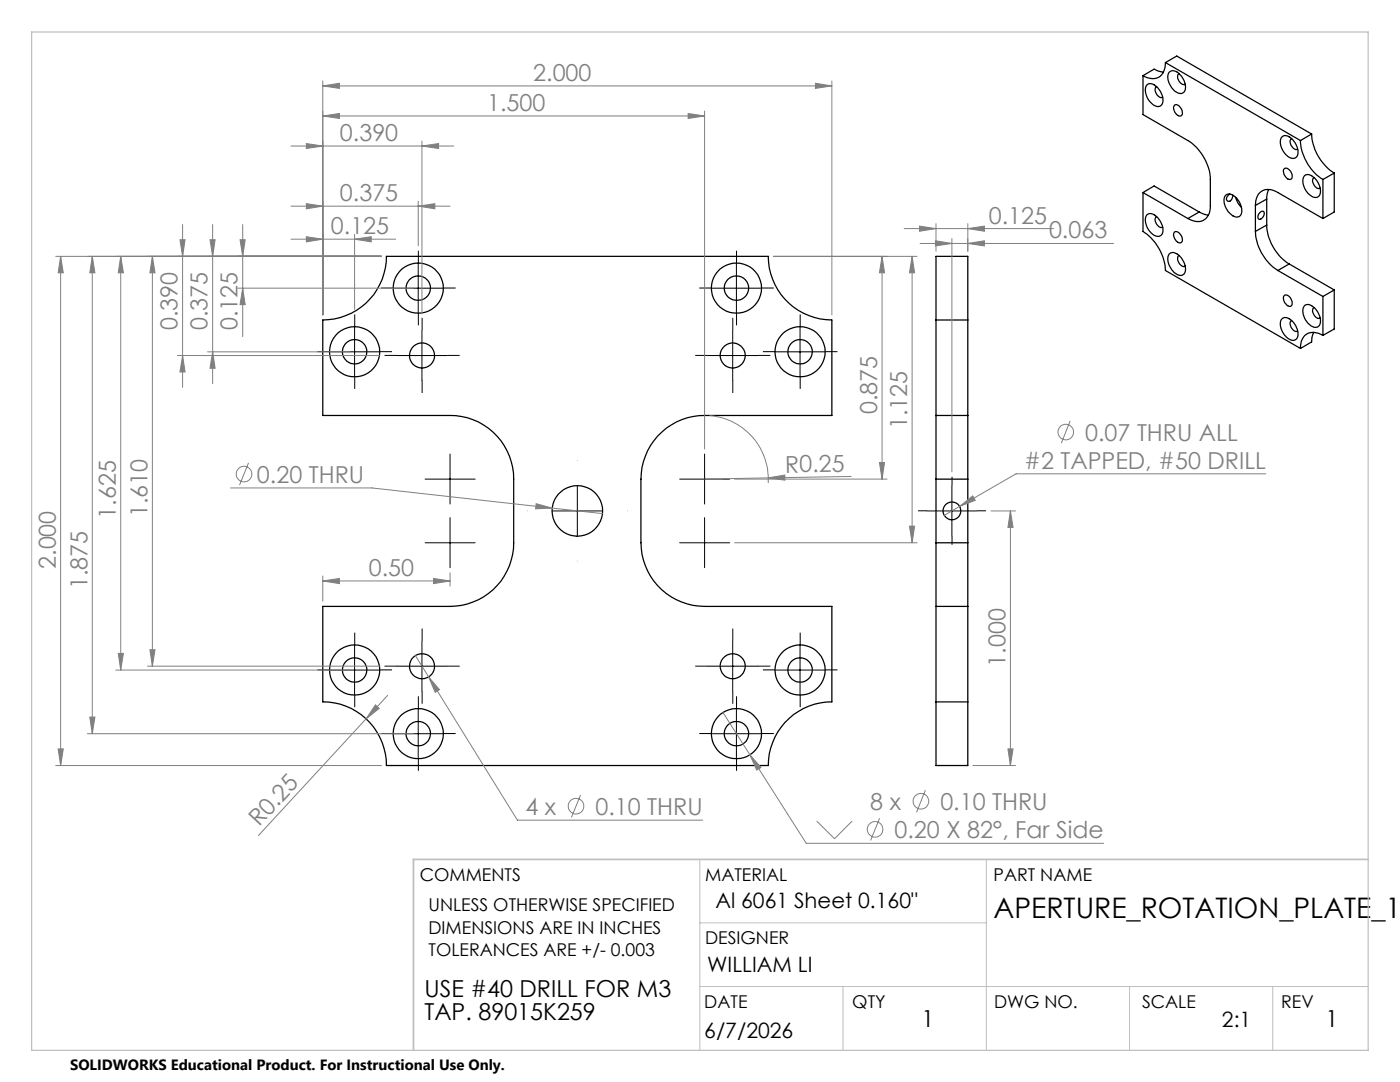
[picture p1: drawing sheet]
<svg xmlns="http://www.w3.org/2000/svg" width="279mm" height="216mm" viewBox="0 0 279 216" stroke-linecap="round" stroke-linejoin="round" font-family="sans-serif">
<g fill="none" stroke="#000" stroke-width=".25">
<path d="M228.1 15.1v7.8l9 5.1a9.8 9.8 0 0 1 4.4 7.8v5.2a2.69 2.69 0 0 1-2.8 3.2l-1.6-.6M229 16.9a1.78 1.78 0 0 1 2.3 .9 2.56 2.56 0 0 1 .4 3.3 1.88 1.88 0 0 1-2.3-1 2.69 2.69 0 0 1-.4-3.2zM230.8 17.3a1.41 1.41 0 0 0 1 2.2l.3-.1M232.2 14.4l-1-.2-.9-.4-2.2 1.3M232.6 12.5a2.68 2.68 0 0 1-2.9 3.2l-.8-.2-.8-.4M232.6 12.5l26.9 15.5M232.6 12.5l2.2-1.3 27 15.5M233.3 14.4a1.51 1.51 0 0 1 2.2 .6 2.95 2.95 0 0 1 .8 3.3 1.51 1.51 0 0 1-2.2-.5 2.95 2.95 0 0 1-.8-3.4zM235.3 14.7a1.35 1.35 0 0 0 .7 2.1h.5M228.1 38.4v7.8a10.1 10.1 0 0 1 4.5 7.8l26.9 15.5M228.1 38.4l9 5.2M228.1 38.4l2.2-1.3 9 5.2"/>
<path d="M234.4 21a1.22 1.22 0 0 1 1.5 1 .67 .67 0 0 1 .1 .8 .67 .67 0 0 1-.7 .3 1.68 1.68 0 0 1-.9-2.1zM244.5 39a1.34 1.34 0 0 1 2.1 .3 3.2 3.2 0 0 1 .9 3.7 1.3 1.3 0 0 1-1.9-.3 3.3 3.3 0 0 1-1.1-3.7zM245.4 38.7a.86 .86 0 0 0-.3 1.5 1 1 0 0 0 .9-1.3M246.6 39.4l.5 1.2 .7 .7M252.8 39.7l-2.3 1.3M252.8 39.7v5.2M253.2 37.8l-.3 1-.1 .9M255.8 27.4a1.51 1.51 0 0 1 2.2 .5 3 3 0 0 1 .8 3.4 1.51 1.51 0 0 1-2.3-.5 3 3 0 0 1-.7-3.4zM256.2 33.8a.96 .96 0 0 1 1.5 .7 .8 .8 0 0 1-.3 1.3 1.68 1.68 0 0 1-1.2-2zM257.8 27.7a1.36 1.36 0 0 0 .6 2.1h.6M259.5 28a9.9 9.9 0 0 0 4.5 7.8M260.3 35.1a1.3 1.3 0 0 1 2 .4 3.1 3.1 0 0 1 .9 3.6 1.32 1.32 0 0 1-1.9-.3 3.3 3.3 0 0 1-1-3.7z"/>
<path d="M261.8 26.7a9.9 9.9 0 0 0 4.5 7.8M261.8 26.7l-2.3 1.3M262.3 35.4a1.44 1.44 0 0 0 .9 2.2l.3-.1M264 35.8v7.8M266.3 34.5l-2.3 1.3M266.3 34.5v7.8l-2.3 1.3M229 42.8a1.78 1.78 0 0 1 2.3 .9 2.51 2.51 0 0 1 .4 3.3 1.81 1.81 0 0 1-2.3-.9 2.69 2.69 0 0 1-.4-3.3zM230.8 43.2a1.41 1.41 0 0 0 1 2.2l.3-.1M233.3 50.7a1.51 1.51 0 0 1 2.2 .5 3 3 0 0 1 .8 3.4 1.51 1.51 0 0 1-2.2-.5 2.99 2.99 0 0 1-.8-3.4zM234.4 46.3a1.25 1.25 0 0 1 1.5 1.3 .65 .65 0 0 1-.3 .9 .65 .65 0 0 1-.9-.4 1.6 1.6 0 0 1-.3-1.8zM235.3 51a1.44 1.44 0 0 0 1 2.2l.2-.1M239.3 42.3l1.3 .5 .6 .1"/>
<path d="M239.3 42.3l-2.2 1.3M250.5 41a2.68 2.68 0 0 1 2.9-3.2l1.2 .4 9.4 5.4M250.5 46.2a9.8 9.8 0 0 0 4.5 7.8M250.5 41v5.2M251.4 42.5a.49 .49 0 0 1 .7-.4 .49 .49 0 0 1 .2 .8 .94 .94 0 0 1-1.2 .8v-.7zM252.8 44.9a9.9 9.9 0 0 0 4.5 7.8M252.8 44.9l-2.3 1.3M255 54l9 5.2M256.3 58.9a1.39 1.39 0 0 1 1.6 1.7 .57 .57 0 0 1-.5 .6 .57 .57 0 0 1-.6-.3 1.54 1.54 0 0 1-.5-2zM257.3 52.7l-2.3 1.3M257.3 52.7l9 5.2M264 59.2v7.7"/>
<path d="M266.3 57.9v7.8l-2.3 1.2M266.3 57.9l-2.3 1.3M64.4 63.9a12.7 12.7 0 0 0 12.7-12.7h76.2a12.7 12.7 0 0 0 12.7 12.7v19h-25.4a12.7 12.7 0 0 0-12.7 12.7v12.7a12.7 12.7 0 0 0 12.7 12.7h25.4v19.1a12.7 12.7 0 0 0-12.7 12.7h-76.2a12.7 12.7 0 0 0-12.7-12.7v-19.1h25.4a12.7 12.7 0 0 0 12.7-12.7v-12.7a12.7 12.7 0 0 0-12.7-12.7h-25.4zM186.8 63.9v-12.7h6.3v12.7M186.8 63.9v19M186.8 63.9h6.3M193.1 63.9v19M255.8 63.7a1.51 1.51 0 0 1 2.2 .5 3 3 0 0 1 .8 3.4 1.51 1.51 0 0 1-2.3-.5 3 3 0 0 1-.7-3.4zM257.8 64a1.36 1.36 0 0 0 .6 2.1l.6-.1M260.3 61.1a1.3 1.3 0 0 1 2 .3 3.1 3.1 0 0 1 .9 3.6 1.3 1.3 0 0 1-1.9-.3 3.2 3.2 0 0 1-1-3.6zM262.2 66.3l-.4 1v.9l-2.3 1.3M262.3 61.3a1.41 1.41 0 0 0 .9 2.2h.3"/>
<path d="M264 66.9a2.71 2.71 0 0 0-4.2 .9l-.3 1.7M186.8 82.9v12.7M186.8 82.9h6.3M186.8 95.6v12.7M186.8 95.6h6.3M193.1 82.9v12.7M193.1 95.6v12.7M186.8 108.3v12.7M186.8 108.3h6.3M193.1 108.3v12.7M186.8 121h6.3M186.8 121v19.1"/>
<path d="M193.1 121v19.1M186.8 140.1v12.7h6.3v-12.7M186.8 140.1h6.3"/>
<circle cx="83.5" cy="57.5" r="2.43"/>
<circle cx="83.5" cy="57.5" r="5"/>
<circle cx="147" cy="57.5" r="2.43"/>
<circle cx="147" cy="57.5" r="5"/>
<circle cx="70.8" cy="70.2" r="2.43"/>
<circle cx="70.8" cy="70.2" r="5"/>
<circle cx="84.2" cy="70.9" r="2.5"/>
<circle cx="146.2" cy="70.9" r="2.5"/>
<circle cx="159.7" cy="70.2" r="2.43"/>
<circle cx="159.7" cy="70.2" r="5"/>
<circle cx="115.2" cy="101.9" r="5"/>
<circle cx="190" cy="101.9" r="1.78"/>
<circle cx="70.8" cy="133.7" r="2.43"/>
<circle cx="70.8" cy="133.7" r="5"/>
<circle cx="84.2" cy="132.9" r="2.5"/>
<circle cx="146.2" cy="132.9" r="2.5"/>
<circle cx="159.7" cy="133.7" r="2.43"/>
<circle cx="159.7" cy="133.7" r="5"/>
<circle cx="83.5" cy="146.4" r="2.43"/>
<circle cx="83.5" cy="146.4" r="5"/>
<circle cx="147" cy="146.4" r="2.43"/>
<circle cx="147" cy="146.4" r="5"/>
</g>
<g fill="none" stroke="#808080" stroke-width=".2">
<path d="M64.4 17.1l3.3-.5v1zM64.4 16.2v46.6M64.4 17.1h101.6M162.7 16.6l3.3 .5-3.3 .5zM166 16.2v46.6M58.1 29.1h32.5M61.1 28.6l3.3 .5-3.3 .5zM64.4 23.1l3.3-.5v1zM64.4 23.1h76.2M84.2 29.1l3.3-.5v1zM84.2 28.2v34.2M137.3 22.6l3.3 .5-3.3 .5z"/>
<path d="M140.6 22.2v67.4M11.1 51.2h65M12.1 51.2l.5 3.2h-1zM12.1 51.2v101.6M18.4 51.2l.5 3.2h-1zM18.4 51.2v95.2M24.1 51.2l.5 3.2h-1zM24.1 51.2v82.5M30.4 51.2l.5 3.2h-1zM30.4 51.2v81.7M35.9 47.8h1l-.5 3.4zM36.4 44.8v32.5"/>
<path d="M41.9 47.8h1l-.5 3.4zM42.4 44.8v31.8M47.4 57.5h35.1M47.9 47.8h1l-.5 3.4zM48.4 57.5l.5 3.3h-1zM48.4 44.8v22.4M58.1 41.1h31.7M58.1 47.7h20.9M61.1 40.6l3.3 .5-3.3 .6zM61.1 47.2l3.3 .5-3.3 .6zM70.8 47.7l3.3-.5v1.1zM70.8 46.7v15"/>
<path d="M83.5 41.1l3.3-.5v1.1zM83.5 40.1v8.9M154.3 51.2h28.7M176 51.2l.5 3.2h-1zM176 51.2v44.4M180.4 45.6h29.9M182 51.2l.5 3.2h-1zM182 51.2v57.1M183.5 45.1l3.3 .5-3.3 .5zM183.6 48.6h38.6M186.7 48l3.3 .6-3.3 .5zM186.8 44.6v5.5"/>
<path d="M190 47.6v46.6M193.1 45.6l3.4-.5v1zM193.1 48.6l3.4-.6v1.1zM193.1 44.6v5.5M35.4 70.9h40.3M36.4 70.9l.5 3.3h-1zM41.4 70.2h28.4M42.4 70.2l.5 3.3h-1zM46 97.4h28.3l35.9 4M49.6 92.4l-1.8 4.4M141.6 82.9a12.7 12.7 0 0 1 11.7 13.5M146.6 95.6h30.4"/>
<path d="M153.3 95.4l3.3-.6v1zM169.9 95.1l-29.3 .5M175.5 92.3h1l-.5 3.3zM213.6 84l-1.8 4.4M252.6 94.5h-49.8l-11.3 6.5M64.4 115.9l3.3-.5v1.1zM64.4 114.9v5.1M64.4 115.9h25.4M86.5 115.4l3.3 .5-3.3 .6zM89.8 114.3v2.6M107 100.5l3.2 .9-3.3 .1zM110.2 101.4l10 1.1"/>
<path d="M146.6 108.3h36.4M181.5 105h1l-.5 3.3zM191.5 101l2.6-2 .5 .8zM191.5 101l-3 1.8M197.8 102h4.9M201.6 102l.6 3.2h-1zM201.6 102v50.8M23.1 133.7h46.7M23.6 130.4h1l-.5 3.3zM29.4 132.9h46.3M29.9 129.6h1l-.5 3.3zM77.4 138.7l-4.3 4.7"/>
<path d="M82.9 130.8l20.4 32.9h36.9M85.5 135.1l2.2 2.5-.8 .5zM11.1 152.8h65M11.6 149.4h1l-.5 3.4zM17.4 146.4h65.1M17.9 143.1h1l-.5 3.3zM73.1 143.4l-21.5 23.3M74.9 140.7l.8 .7-2.6 2zM115.9 158.6l-1.8 4.5M144.3 142.2l16.6 26.1h59.3M149.6 150.6l2.3 2.5-.9 .6zM184.7 157.7l-1.8 4.4"/>
<path d="M194.2 152.8h8.5M201.2 149.4h1l-.6 3.4zM163 163.8l3.5 3.6 3.6-3.6M175.5 163.3l-1.8 4.4"/>
<circle cx="48.7" cy="94.6" r="1.56"/>
<circle cx="212.7" cy="86.2" r="1.55"/>
<circle cx="183.8" cy="159.9" r="1.55"/>
<circle cx="115" cy="160.9" r="1.55"/>
<circle cx="174.7" cy="165.5" r="1.55"/>
</g>
<g fill="none" stroke="#000" stroke-width=".2" stroke-dasharray="15.2 1.3 1.3 1.3" stroke-linecap="butt">
<path d="M78.5 57.5h-2.4M83.5 52.5v-2.5M88.5 57.5h2.4M142 57.5h-2.4M147 52.5v-2.5M152 57.5h2.4M65.8 70.2h-2.4M70.8 65.2v-2.5M70.8 75.2v2.4M75.8 70.2h2.4M79.2 70.9h-2.5M83.5 62.5v2.4"/>
<path d="M84.2 65.9v-2.5M84.2 75.9v2.5M89.2 70.9h2.5M141.2 70.9h-2.5M146.2 65.9v-2.5M146.2 75.9v2.5M147 62.5v2.4M151.2 70.9h2.5M154.7 70.2h-2.4M159.7 65.2v-2.5M159.7 75.2v2.4M164.7 70.2h2.4"/>
<path d="M190 96.9v-1.8M115.2 111.9v.1M125.2 101.9h.1M185 101.9h-1.8M190 106.9v1.8M195 101.9h1.8M65.8 133.7h-2.4M70.8 128.7v-2.5M70.8 138.7v2.4M75.8 133.7h2.4M79.2 132.9h-2.5M84.2 127.9v-2.5"/>
<path d="M84.2 137.9v2.5M89.2 132.9h2.5M141.2 132.9h-2.5M146.2 127.9v-2.5M146.2 137.9v2.5M151.2 132.9h2.5M154.7 133.7h-2.4M159.7 128.7v-2.5M159.7 138.7v2.4M164.7 133.7h2.4M78.5 146.4h-2.4M83.5 141.4v-2.5"/>
<path d="M83.5 151.4v2.4M88.5 146.4h2.4M142 146.4h-2.4M147 141.4v-2.5M147 151.4v2.4M152 146.4h2.4"/>
</g>
<g fill="none" stroke="#000" stroke-width=".2">
<path d="M78.5 57.5h10M83.5 52.5v10M142 57.5h10M147 52.5v10M65.8 70.2h10M70.8 65.2v10M79.2 70.9h10M84.2 65.9v10.1M141.2 70.9h10M146.2 65.9v10.1M154.7 70.2h10M159.7 65.2v10"/>
<path d="M84.8 95.6h10M89.8 90.6v10M115.2 96.9v10M135.6 95.6h10M140.6 90.6v10M190 96.9v10M84.8 108.3h10M89.8 103.3v10M110.2 102h10M135.6 108.3h10M140.6 103.3v10M185 102h10"/>
<path d="M65.8 133.7h10M70.8 128.7v10M79.2 132.9h10M84.2 128v9.9M141.2 132.9h10M146.2 128v9.9M154.7 133.7h10M159.7 128.7v10M78.5 146.4h10M83.5 141.4v10M142 146.4h10M147 141.4v10"/>
</g>
<path d="M139.7 171.5v38.1M196.8 171.5v38.1M139.7 196.8h133.3M139.7 184.1h57.1M168.2 196.8v12.8M225.4 196.8v12.8M254 196.8v12.8" fill="none" stroke="#c0c0c0" stroke-width=".2"/>
<path d="M6.3 6.4h266.7v203.2h-266.7z" fill="none" stroke="#c0c0c0" stroke-width=".25"/>
<path d="M273 171.5h-190.5v38.1" fill="none" stroke="#c0c0c0" stroke-width=".35"/>
<g fill="#808080">
<path d="M153.3 95.4l3.3-.6v1z"/>
<path d="M74.9 140.7l.8 .7-2.6 2z"/>
<path d="M86.5 115.4l3.3 .5-3.3 .6zM64.4 115.9l3.3-.5v1.1z"/>
<path d="M83.5 41.1l3.3-.5v1.1zM61.1 40.6l3.3 .5-3.3 .6zM84.2 29.1l3.3-.5v1zM61.1 28.6l3.3 .5-3.3 .5zM70.8 47.7l3.3-.5v1.1zM61.1 47.2l3.3 .5-3.3 .6zM137.3 22.6l3.3 .5-3.3 .5zM64.4 23.1l3.3-.5v1zM193.1 45.6l3.4-.5v1zM183.5 45.1l3.3 .5-3.3 .5z"/>
<path d="M149.6 150.6l1.4 3.1 .9-.6zM85.5 135.1l1.4 3 .8-.5zM107 100.5l-.1 1 3.3-.1zM191.5 101l3.1-1.2-.5-.8zM186.7 48l3.3 .6-3.3 .5zM193.1 48.6l3.4-.6v1.1z"/>
<path d="M64.4 17.1l3.3-.5v1zM162.7 16.6l3.3 .5-3.3 .5z"/>
<path d="M42.4 70.2l.5 3.3h-1zM41.9 47.8h1l-.5 3.4zM36.4 70.9l.5 3.3h-1zM35.9 47.8h1l-.5 3.4zM48.4 57.5l.5 3.3h-1zM47.9 47.8h1l-.5 3.4zM29.9 129.6h1l-.5 3.3zM30.4 51.2l.5 3.2h-1zM23.6 130.4h1l-.5 3.3zM24.1 51.2l.5 3.2h-1zM17.9 143.1h1l-.5 3.3zM18.4 51.2l.5 3.2h-1zM175.5 92.3h1l-.5 3.3zM176 51.2l.5 3.2h-1zM181.5 105h1l-.5 3.3zM182 51.2l.5 3.2h-1z"/>
<path d="M12.1 51.2l.5 3.2h-1zM11.6 149.4h1l-.5 3.4zM201.6 102l.6 3.2h-1zM201.2 149.4h1l-.6 3.4z"/>
</g>
<text font-size="5.6" x="198.3" y="183.2">APERTURE_ROTATION_PLATE_1</text>
<g font-size="4.7" fill="#808080">
<text x="106.4" y="16.1">2.000</text>
<text x="97.2" y="22.1">1.500</text>
<text x="67.8" y="28.1">0.390</text>
<text x="67.8" y="40.1">0.375</text>
<text x="66" y="46.7">0.125</text>
<text x="197.4" y="44.6">0.125</text>
<text x="209.4" y="47.5">0.063</text>
<text x="35.4" y="65.9" transform="rotate(-90 35.4 65.9)">0.390</text>
<text x="41.4" y="65.9" transform="rotate(-90 41.4 65.9)">0.375</text>
<text x="47.4" y="65.9" transform="rotate(-90 47.4 65.9)">0.125</text>
<text x="175" y="82.7" transform="rotate(-90 175 82.7)">0.875</text>
<text x="181" y="85.7" transform="rotate(-90 181 85.7)">1.125</text>
<text x="216.6" y="87.9">0.07 THRU ALL</text>
<text x="156.7" y="94.3" transform="rotate(-1 156.7 94.3)">R0.25</text>
<text x="204.4" y="93.5">#2 TAPPED, #50 DRILL</text>
<text x="51.3" y="96.3">0.20 THRU</text>
<text x="23.1" y="103.5" transform="rotate(-90 23.1 103.5)">1.625</text>
<text x="29.4" y="103.2" transform="rotate(-90 29.4 103.2)">1.610</text>
<text x="11.1" y="113.5" transform="rotate(-90 11.1 113.5)">2.000</text>
<text x="17.4" y="117.5" transform="rotate(-90 17.4 117.5)">1.875</text>
<text x="73.6" y="114.9">0.50</text>
<text x="200.7" y="133.1" transform="rotate(-90 200.7 133.1)">1.000</text>
<text x="173.7" y="161.6">8 x</text>
<text x="187.7" y="161.6">0.10 THRU</text>
<text x="51.7" y="165.1" transform="rotate(-47 51.7 165.1)">R0.25</text>
<text x="104.8" y="162.6">4 x</text>
<text x="118.8" y="162.6">0.10 THRU</text>
<text x="178.5" y="167.2">0.20 X 82°, Far Side</text>
</g>
<g font-size="4.7">
<text x="84.7" y="199">USE #40 DRILL FOR M3</text>
<text x="84.7" y="203.5">TAP. 89015K259</text>
<text x="183.9" y="204.9">1</text>
<text x="264.5" y="204.9">1</text>
</g>
<g font-size="4.2">
<text x="142.8" y="181.2">Al 6061 Sheet 0.160&quot;</text>
<text x="141.1" y="193.9">WILLIAM LI</text>
<text x="140.6" y="207.2">6/7/2026</text>
<text x="243.9" y="204.9">2:1</text>
</g>
<g font-size="3.5">
<text x="83.8" y="175.9">COMMENTS</text>
<text x="140.7" y="175.9">MATERIAL</text>
<text x="198.3" y="175.8">PART NAME</text>
<text x="85.5" y="181.8">UNLESS OTHERWISE SPECIFIED</text>
<text x="85.5" y="186.3">DIMENSIONS ARE IN INCHES</text>
<text x="85.5" y="190.8">TOLERANCES ARE +/- 0.003</text>
<text x="140.7" y="188.3">DESIGNER</text>
<text x="140.6" y="201.2">DATE</text>
<text x="170.1" y="201.2">QTY</text>
<text x="198.4" y="201.2">DWG NO.</text>
<text x="227.9" y="201.2">SCALE</text>
<text x="255.7" y="201.2">REV</text>
</g>
<text font-size="3" x="14" y="213.5">SOLIDWORKS Educational Product. For Instructional Use Only.</text>
</svg>
